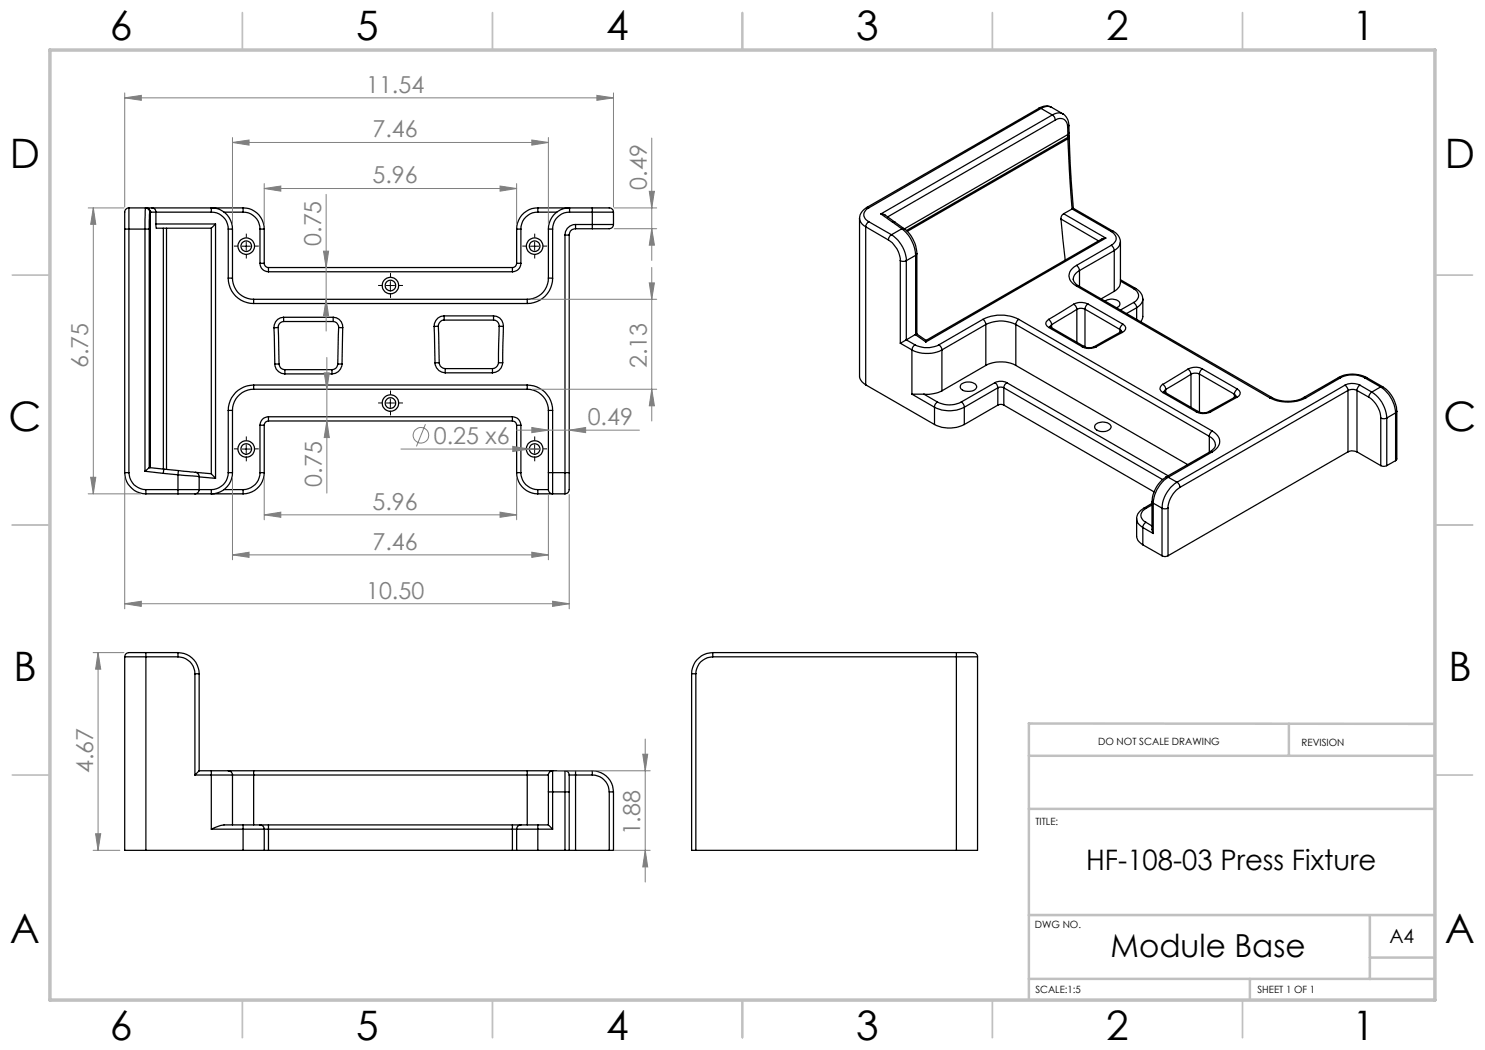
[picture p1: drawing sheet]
<svg xmlns="http://www.w3.org/2000/svg" width="297mm" height="210mm" viewBox="0 0 297 210" stroke-linecap="round" stroke-linejoin="round" font-family="sans-serif">
<g fill="none" stroke="#000" stroke-width=".25">
<path d="M207.8 21.7h.4M207.8 21.7l-34.5 19.8M208.2 21.7l.4-.2a1.8 1.8 0 0 1 1.7 0l2.3 1.3M208.2 21.7l-34.5 19.9M208.2 21.7l2.3 1.3M210.3 21.5a2.33 2.33 0 0 0-2.5 .2M210.5 23a1.24 1.24 0 0 1 .6 1M210.5 23l-34.3 19.8M211.1 24a1.52 1.52 0 0 1 1.7-.1 1.52 1.52 0 0 1 .7 1.5M211.1 24l-33.6 19.4M212.6 22.8a1.78 1.78 0 0 0-2.1 .2M212.6 22.8l.6 .5a2.73 2.73 0 0 1 .6 1.8"/>
<path d="M213.5 25.4l.1 1.5M213.6 27.8l.8 14M213.6 26.9v.6M213.6 27.5v.3M213.6 26.9l-32.7 18.9M213.6 27.8l-32.1 18.5M213.6 27.5l-32.3 18.6M213.8 25.1l-.3 .3M213.8 25.1v1.5M213.8 27.1v.4l-.2 .3M213.8 26.6l-.2 .3M213.8 27.1l-.2 .4"/>
<path d="M213.8 26.6v.5M213.9 27.4l.1 5.2 .7 9.1M24.9 45.8h.9M24.9 45.8v48.7M25.8 41.6v4.2M25.8 41.6a1.06 1.06 0 0 0-.9 1.5v2.7M25.8 41.6h3.3M25.8 45.8h3.2M25.8 45.8v48.7M29 45.8h.8M29 45.8v48.5M29.1 41.6a.84 .84 0 0 1 .9 .8"/>
<path d="M29.1 41.6h.1M29.2 41.6h.1M29.2 41.6h1.2M29.8 45.8v47.7M30 42.4a.7 .7 0 0 0-.9-.7l-.1 4.1M30 42.4l-.2 3.4M30 42.4h.1M30 42.4v51.1M30 42.4h1.2M30.4 41.6a.78 .78 0 0 1 .8 .8M30.4 41.6h18.2M31.2 44.8l.1 .8h11"/>
<path d="M31.2 42.4h11.1M31.2 42.4v2.4M31.2 44.8h11.9M32.7 45.6v48.2M33.3 45.6v48.3M42.3 42.4v-.8a4.1 4.1 0 0 1 4.2 4.2M42.3 42.4a3.4 3.4 0 0 1 3.3 3.4M42.3 45.6v49.1M43.1 44.8l-.8 .8M43.1 44.8v50.9M44.8 42.4h3.8M45.6 55.6a5.1 5.1 0 0 0 5.1 5.1"/>
<path d="M45.6 45.8h.9M45.6 55.6h.9M45.6 45.8v9.8M46.5 55.6a4.2 4.2 0 0 0 4.2 4.3M46.5 45.8v9.8M48.6 41.6a4.2 4.2 0 0 1 4.2 4.2M48.6 42.4a3.4 3.4 0 0 1 3.4 3.4M48.6 41.6v.8M50.7 59.9v.8M50.7 59.9h54.7M52 45.8h.8M52 52.7a1.69 1.69 0 0 0 1.7 1.7"/>
<path d="M52 52.7h.8M52 45.8v6.9M52.8 52.7a.84 .84 0 0 0 .9 .8M52.8 45.8v6.9M53.7 53.5v.9M53.7 54.4h48.8M53.7 53.5h48.8M102.5 53.5v.9M103.3 45.8h.9M103.3 52.7h.9M103.3 52.7a.84 .84 0 0 1-.8 .8M103.3 45.8v6.9"/>
<path d="M104.2 52.7a1.69 1.69 0 0 1-1.7 1.7M104.2 45.8v6.9M105.4 59.9v.8M107.6 41.6v.8M107.6 41.6a4.2 4.2 0 0 0-4.3 4.2M107.6 42.4a3.4 3.4 0 0 0-3.4 3.4M107.6 41.6h10.9M107.6 42.4h3.8M109.7 45.8h.8M109.7 55.6h.8M109.7 55.6a4.2 4.2 0 0 1-4.3 4.3M109.7 45.8v9.8"/>
<path d="M110.5 55.6a5.1 5.1 0 0 1-5.1 5.1M110.5 45.8v9.8M113 47h.8M113 47v47.5M113.8 47v47.5M113.9 42.4a3.4 3.4 0 0 0-3.4 3.4M113.9 42.4v-.8a4.1 4.1 0 0 0-4.2 4.2M113.9 42.4h4.6M115.1 44.9a2.1 2.1 0 0 0-2.1 2.1M115.1 45.7a1.2 1.2 0 0 0-1.3 1.3M115.1 44.9v.8M115.1 44.9h3.4"/>
<path d="M115.1 45.7h3.4M118.5 41.6h3a.92 .92 0 0 1 1.2 .8M118.5 42.4h4.2M118.5 41.6v.8M118.5 44.9h4.2M118.5 44.9v.8M118.5 42.4v2.5M122.7 44.9a1.11 1.11 0 0 1-1.5 .8h-2.7M122.7 42.4v2.5M171.9 43.6v31.8l.5 1 .7 .6M171.9 43.6l.1 .6a2.31 2.31 0 0 0 1.1 1.2M173.1 45.4v31.6"/>
<path d="M173.1 45.4l4.6 2.6M173.3 41.5l-1.1 1.1-.3 1M173.3 41.5l.4 .1M173.7 44.3l-.4 .5-.2 .6M173.7 41.6a1.45 1.45 0 0 0-.9 1.4 1.45 1.45 0 0 0 .9 1.3M173.7 44.3l4.6 2.6M176.2 42.8l.9 .2 1.9 1.4M176.2 42.8l2.3 1.6M177.7 48a5.1 5.1 0 0 1 2.4 4.1M178.3 46.9a6.6 6.6 0 0 1 3 5.2M178.3 46.9l-.5 .6-.1 .5M178.5 44.4l1.9 1.3"/>
<path d="M178.5 44.4h.5M179 44.4l1.8 1.3M180.1 52.1l.4 .2 .8-.2M180.1 52.1v16.5M180.4 45.7a7.1 7.1 0 0 1 2.7 5.4M180.4 45.7h.4M180.4 45.7l-2.1 1.2M180.8 45.7a6.7 6.7 0 0 1 2.6 5M181.3 52.1v15.9M183.1 51.1l-1.8 1M183.1 51.1v15.8M183.4 50.7l-.3 .4"/>
<path d="M183.4 50.7v16.1M212.2 43.8l.8 8.2M212.2 43.8l7.5 4.4M212.7 42.7l-.4 .6-.1 .5M212.7 42.7l8.5 4.9M214.4 41.8l-1.7 .9M214.4 41.8l7.8 4.5M214.7 41.7l-.3 .1M214.7 41.7l8 4.6M215.3 53.1a2.16 2.16 0 0 0-1.5 2 2.16 2.16 0 0 0 1.5 2.1M215.3 53.1l.4 .4 .2 .6M215.3 57.2l38.7 22.4"/>
<path d="M215.7 57.2h-.4M215.7 57.2l38.7 22.3M215.9 54.1a1.67 1.67 0 0 0-1.1 2.3l.9 .8M215.9 54.1v3.2M221.2 47.6l-.7 .1-35.3 20.4M221.2 47.6l-36 20.8M222.2 46.3a1.45 1.45 0 0 1 1 1.4 1.45 1.45 0 0 1-1 1.4M222.2 49.1l.5 .4 .1 .6M222.2 49.1l-6.9 4M222.7 46.3a2.53 2.53 0 0 1 1.4 2.1M222.7 46.3h-.5M222.8 58.3l-2.6 1.5"/>
<path d="M222.8 50.1l-6.9 4M222.8 50.1v8.2M224.1 48.4v8.1l-.2 .8-1.1 1M224.1 48.4l-.1 .1a2.13 2.13 0 0 1-1.2 1.6M224.1 55.9l3.1 1.8M224.1 56.2l2.6 1.5M226.7 57.7a1.45 1.45 0 0 1 1 1.4 1.45 1.45 0 0 1-1 1.4M227.2 57.7a2.53 2.53 0 0 1 1.4 2.1M227.2 57.7h-.5M228.6 59.8v3.7l-.5 .8M228.6 59.8l-.3 .9-1 .9M50.7 77a5.1 5.1 0 0 0-5.1 5.1"/>
<path d="M50.7 77v.8M50.7 77.8a4.3 4.3 0 0 0-4.2 4.3M50.7 77h54.7M50.7 60.7h54.7M50.7 77.8h54.7M54.8 65.5l.2 7.3M55 72.8h.8M55 72.8a1.97 1.97 0 0 0 2 2M55.6 65.5h-.8M55.6 65.5l.2 7.3M55.8 72.8a1.19 1.19 0 0 0 1.2 1.1M56.7 64.3a1.13 1.13 0 0 0-1.1 1.2"/>
<path d="M56.7 63.5a1.96 1.96 0 0 0-1.9 2M56.7 63.5v.8M56.7 63.5h9.9M56.7 64.3h9.9M57 73.9v.9M57 74.8h9.4M57 73.9h9.4M66.4 73.9v.9M66.6 64.3a1.13 1.13 0 0 1 1.1 1.2M66.6 63.5v.8M66.6 63.5a1.91 1.91 0 0 1 1.9 2M67.6 72.8h.8"/>
<path d="M67.6 72.8a1.19 1.19 0 0 1-1.2 1.1M67.7 65.5h.8M67.7 65.5l-.1 7.3M68.4 72.8a2.05 2.05 0 0 1-2 2M68.5 65.5l-.1 7.3M86.8 65.3l.2 7.3M87 72.6h.8M87 72.6a2.1 2.1 0 0 0 2 2M87.7 65.3h-.9M87.7 65.3l.1 7.3M87.8 72.6a1.19 1.19 0 0 0 1.2 1.1M88.8 64a1.18 1.18 0 0 0-1.1 1.3"/>
<path d="M88.8 63.2a2.01 2.01 0 0 0-2 2.1M88.8 63.2v.8M88.8 63.2h9.9M88.8 64h9.9M89 73.7v.9M89 74.6h9.5M89 73.7h9.5M98.5 73.7v.9M98.7 64a1.13 1.13 0 0 1 1.1 1.3M98.7 63.2v.8M98.7 63.2a1.97 1.97 0 0 1 2 2.1M99.7 72.6h.8"/>
<path d="M99.7 72.6a1.28 1.28 0 0 1-1.2 1.1M99.8 65.3h.9M99.8 65.3l-.1 7.3M100.5 72.6a2.1 2.1 0 0 1-2 2M100.7 65.3l-.2 7.3M105.4 77a5.1 5.1 0 0 1 5.1 5.1M105.4 77.8a4.3 4.3 0 0 1 4.3 4.3M105.4 77v.8M173.1 77l13.8 7.9M180.1 68.6l2.3 1.4M181.3 68l-1.2 .6M181.3 68l1.7 1"/>
<path d="M182.4 70a6.7 6.7 0 0 0 6 0M182.4 78.8h2.4M182.4 78.8l4.5 2.6M182.4 70v8.8M183 69a5.4 5.4 0 0 0 4.8 0M183 69l-.4 .4-.2 .6M183.1 66.9h.1M183.1 66.9l-1.8 1.1M183.1 66.9l2.1 1.5M183.4 66.8l-.3 .1M183.4 66.8l1.8 1.3M184.8 78.8l2.7 1.6"/>
<path d="M185.2 68.1v.3M187.8 69l.4 .4 .2 .6M188.4 78.2a6.8 6.8 0 0 1-3.6 .6M188.4 70v8.2M192.3 76.8a2.33 2.33 0 0 1 2.9 .2 1.05 1.05 0 0 1-1.3 1.3 1.37 1.37 0 0 1-1.8-1.1zM196.6 63.9a8.1 8.1 0 0 1 7.2 0M196.6 63.9l.3 .3 .3 .7M196.6 63.9l-8.8 5.1M197.2 73.1a6.7 6.7 0 0 1 6 0M197.2 64.9a6.7 6.7 0 0 1 6 0M197.2 73.1l-8.8 5.1M197.2 64.9l-8.8 5.1"/>
<path d="M197.2 64.9v8.2M199 76.5a2.69 2.69 0 0 1 2.4 0M199 76.5a1.24 1.24 0 0 1 .6 1.1M199 76.5l-6.7 3.9M199.6 77.6l.4-.2 .8 .2M199.6 77.6l-6.7 3.8M199.6 77.6v3.4M200.8 77.6v3.4M200.8 77.6l31.7 18.3M201.4 76.5a1.24 1.24 0 0 0-.6 1.1M201.4 76.5l32.2 18.7M203.2 73.1l34.3 19.8"/>
<path d="M203.2 64.9l38.7 22.4M203.2 64.9v8.2M203.8 63.9l-.4 .3-.2 .7M203.8 63.9l38.7 22.3M209.7 63.9a.81 .81 0 0 0-.3 1.3l.4 .3M209.7 63.9l.5 .5 .1 .5M209.8 65.5l6.6 3.8M210 65.3l.2 .2M210.2 65.5h-.4M210.2 65.5l6.7 3.8M210.3 64.9l-.3 .5M210.3 64.9v.7"/>
<path d="M214.7 60.8l-5 3.1M214.7 60.8l.4 .3 .3 .8M215.4 61.9l-5.1 3M215.4 61.9v6.6M216.4 69.3a3 3 0 0 0 2.8 .1M216.9 69.3a2.06 2.06 0 0 0 1.9 0M216.9 69.3h.1M216.9 69.3h-.5M217 61.8l-1-.1-.6 .2M217 61.8l7 4.1M217 61.8v7.6M217.6 60.8a3.1 3.1 0 0 0-2.9 0"/>
<path d="M217.6 60.8a1.24 1.24 0 0 0-.6 1M217.6 60.8l7 4M221 60.2a2.24 2.24 0 0 1 2.9 .3l.1 .2a.81 .81 0 0 1-.7 .9M224 65.9l.3 .4M224 65.9v.6M224.1 66.4l-5.3 2.9 .4 .1M224.1 66.4l.4 .1M224.3 66.2l-.2 .2M224.5 66.5l-5.3 2.9M224.6 64.8l.4 .3a.86 .86 0 0 1-.5 1.4M224.6 64.8l-.4 .5-.2 .6M226.7 60.5l.5 .5 .1 .6"/>
<path d="M226.7 60.5l-2.6 1.5M227.3 61.6v2.3M227.3 61.6l-2 1.1M232.6 76.9a.9 .9 0 0 0-.6 .8 .9 .9 0 0 0 .6 .8M232.6 76.9l.4 .5 .2 .5M232.6 78.5l6.7 3.9M232.8 78.3l.2 .2M233 78.5h-.4M233 78.5l6.7 3.8M233.2 77.9l-.4 .5M233.2 77.9v.7M237.6 73.8l-5 3.1"/>
<path d="M237.6 73.8l.3 .3 .3 .8M238.2 74.9l-5 3M238.2 74.9v6.6M239.9 74.8l-1.1-.2-.6 .3M239.9 74.8l7 4M239.9 74.8v7.6M240.5 73.8a2.94 2.94 0 0 0-2.9 0M240.5 73.8a1.24 1.24 0 0 0-.6 1M240.5 73.8l7 4M246.9 78.8l.3 .5M246.9 78.8v.7M247 79.4l-5.3 2.9"/>
<path d="M247 79.4l.4 .1M247.2 79.3l-.2 .1M247.4 79.5l-5.3 2.9M247.5 77.8l.4 .3a.85 .85 0 0 1-.5 1.4M247.5 77.8l-.4 .5-.2 .5M254 79.6a8.1 8.1 0 0 0 7.2 0M254.4 79.5a7.2 7.2 0 0 0 6.3 0M254.4 79.5l-.4 .1M260.7 79.5l.5 .1M267.7 75.5a6 6 0 0 1 5.6 0M267.7 75.5l.4 .1M267.7 75.5l-7 4"/>
<path d="M268.1 75.6a5.4 5.4 0 0 1 4.8 0M268.1 75.6l-6.9 4M269 77a3.3 3.3 0 0 1 3 0M269 77l.4 .5 .2 .6M269 77l-33.6 19.4M269.6 78.1a1.96 1.96 0 0 1 1.8 0M269.6 78.1l-33.6 19.4M269.6 78.1v12.3M271.4 78.1v12.3M271.4 78.1l2.4 1.3M272 77l-.4 .4-.2 .7M272 77l2.4 1.4"/>
<path d="M272.9 75.6l3.2 1.8M273.3 75.5l-.4 .1M273.3 75.5l3.2 1.9M273.8 79.4a5.4 5.4 0 0 1 2.4 4.2M274.4 78.4l-.5 .5-.1 .5M274.4 78.4a6.5 6.5 0 0 1 3 5.2M276.1 77.4a6.8 6.8 0 0 1 3 5.2M276.1 77.4l-1.7 1M276.5 77.4a6.3 6.3 0 0 1 2.9 4.9M276.5 77.4h-.4M24.9 94.5h.9M24.9 94.5a4.3 4.3 0 0 0 4.3 4.3"/>
<path d="M25.8 94.5a3.4 3.4 0 0 0 3.4 3.4M29 94.3l3.7 .4M29.2 97.9v.9M29.2 97.9h6.4M29.2 98.8h6.4M29.8 93.5l-.8 .8M29.8 93.5h.1M29.8 93.5l3 .3M32.7 94.7l2.9 .3M32.8 93.8l-.1 .9M32.8 93.8l2.9 .3M35.6 95l4.2 .3"/>
<path d="M35.6 97.9h4.2M35.6 97.9v.9M35.6 98.8h3.4M35.6 95v2.9M35.7 94.1l-.1 .9M35.7 94.1l2.9 .3a1.03 1.03 0 0 1 1.2 .9M39 98.8h9.6M39.1 94.5l3.2 .2M39.8 97.9a.84 .84 0 0 1-.8 .9M39.8 95.3v2.6M39.8 97.9h2.5M39.8 95.4l3.3 .3"/>
<path d="M42.3 94.7l.8 1M44.8 97.9h3.8M45.6 94.5a3.4 3.4 0 0 1-3.3 3.4M45.6 82.1h.9M45.6 94.5h.9M45.6 82.1v12.4M46.5 94.5a4.1 4.1 0 0 1-4.2 4.2v-.8M46.5 82.1v12.4M48.6 97.9v.9M52 94.5a3.4 3.4 0 0 1-3.4 3.4M52 85h.8M52 94.5h.8"/>
<path d="M52 85v9.5M52.8 94.5a4.2 4.2 0 0 1-4.2 4.3M52.8 85v9.5M53.7 83.4a1.69 1.69 0 0 0-1.7 1.6M53.7 83.4v.8M53.7 84.2a.84 .84 0 0 0-.9 .8M53.7 83.4h48.8M53.7 84.2h48.8M102.5 83.4a1.69 1.69 0 0 1 1.7 1.6M102.5 84.2a.84 .84 0 0 1 .8 .8M102.5 83.4v.8M103.3 85h.9"/>
<path d="M103.3 94.5h.9M103.3 94.5a4.2 4.2 0 0 0 4.3 4.3M103.3 85v9.5M104.2 94.5a3.4 3.4 0 0 0 3.4 3.4M104.2 85v9.5M107.6 97.9v.9M107.6 97.9h2.1M107.6 98.8h5.4M109.7 82.1h.8M109.7 94.5h.8M109.7 94.5v3.4M109.7 82.1v12.4"/>
<path d="M110.5 94.5v4.2a.79 .79 0 0 1-.8-.8M110.5 82.1v12.4M110.5 94.5h2.5M113 94.5h.8M113 94.5v4.3M113.8 94.5v3.2a.88 .88 0 0 1-.8 1.1M186.9 81.4a6.6 6.6 0 0 0 6 0M186.9 84.9a6.6 6.6 0 0 0 6 0M186.9 81.4v3.5M187.5 80.4a5.1 5.1 0 0 0 4.8 0M187.5 80.4a1.22 1.22 0 0 0-.6 1M192.3 80.4l.3 .3 .3 .7"/>
<path d="M192.9 81.4v3.5M199.6 81l.4-.1 .8 .1M199.6 81l-6.7 3.9M200.8 81l30 17.4M219.1 84.9a2.16 2.16 0 0 1 3.1 .4 1.77 1.77 0 0 1-2.5 .9l-.3-.2a.7 .7 0 0 1-.3-1.1zM233.2 95.4a6.3 6.3 0 0 0-2.8 4.9M233.2 95.4l.4 .1M233.6 95.5a6.8 6.8 0 0 0-3 5.1M233.6 95.5l1.8 .9M235.4 96.4a6.5 6.5 0 0 0-3 5.2M235.4 96.4l.4 .5 .2 .6M236 97.5a5.4 5.4 0 0 0-2.4 4.1"/>
<path d="M239.3 82.4a3.1 3.1 0 0 0 2.8 0M239.7 82.3a2.24 2.24 0 0 0 2 0M239.7 82.3l-.4 .1M241.7 82.4h.4M241.9 87.3a1.74 1.74 0 0 1 1.1 2.2l-1 .8M241.9 87.3v3.1M242 90.3l.5 .1M242 90.3l-8.8 5.1M242.5 86.2a2.17 2.17 0 0 1 1.1 3.2l-1.1 1M242.5 86.2l-.6 .6v.5M242.5 90.4l-8.9 5.1M269.6 90.4a1.99 1.99 0 0 1 1.8 0"/>
<path d="M269.6 90.4l-36 20.8M271.4 90.4l4.8 2.7M276.2 83.6l.4 .1 .8-.1M276.2 93.1l.4 .2 .8-.2M276.2 83.6v9.5M277.4 83.6v9.5M279.1 82.6l-1.7 1M279.1 82.6v9.5M279.1 92.1l-1.7 1M279.4 82.3v9.5l-.3 .3M279.4 82.3l-.3 .3M227.3 103.8v3.6a2.11 2.11 0 0 0 1.3 1.6"/>
<path d="M228.6 105.5v3.5M228.6 105.5l2 1.2M228.6 109l3.8 2.2M228.7 101.7a2.07 2.07 0 0 0-.8 3.2l.7 .6M228.7 101.7h.5M229.2 104.4l-.5 .5-.1 .6M229.2 101.7a1.45 1.45 0 0 0-1 1.4 1.45 1.45 0 0 0 1 1.3M229.2 104.4l1.2 .8M230.4 100.3v5.6l.2 .8M230.4 100.3l.2 .3M230.4 100.7l-1.7 1M230.4 101l-1.2 .7"/>
<path d="M230.6 100.6l1.8 1M230.6 100.6v6.1M232.4 101.6l.4 .2 .8-.2M232.4 111.2a1.11 1.11 0 0 0 1.2 0M232.4 101.6v9.6M233.6 101.6v9.6M24.9 131.4h4.3M24.9 131.4v38.7h4.3M29.2 130.5v.9M29.2 130.5h-3.2a.88 .88 0 0 0-1.1 .9M29.2 131.4v38.7M29.2 131.4h6.4"/>
<path d="M29.2 130.5h6.4M35.6 130.5a4.3 4.3 0 0 1 4.2 4.3M35.6 131.4a3.4 3.4 0 0 1 3.4 3.4M35.6 130.5v.9M39 134.8h.8M39 134.8v20.2M39.8 134.8v19.4M138.3 134.8h.9M138.3 134.8v35.3h.9M139.2 134.8v35.3M142.6 131.4a3.4 3.4 0 0 0-3.4 3.4M142.6 130.5a4.3 4.3 0 0 0-4.3 4.3"/>
<path d="M142.6 130.5v.9M142.6 131.4h48.7M142.6 130.5h48.7M191.3 130.5v.9M191.3 130.5h3a.93 .93 0 0 1 1.2 .9M191.3 131.4h4.2M191.3 131.4v38.7M195.5 131.4v38.7h-4.2M39 155h3.3M39.8 154.2l-.8 .8M39.8 154.2h2.5M42.3 154.2v.8"/>
<path d="M42.3 154.2h3.3M42.3 155h4.2M42.3 155v10.8M45.6 154.2a.84 .84 0 0 1 .9 .8M45.6 154.2h5.1M46.5 155h4.2M46.5 155v10M50.7 154.2v.8M50.7 154.2h54.7M50.7 155h54.7M50.7 155v10M105.4 155h4.3"/>
<path d="M105.4 154.2v.8M105.4 154.2h5.1M105.4 155v10M109.7 158.4h.8M109.7 155v3.4M109.7 158.4v6.6M110.5 154.2v4.2M110.5 154.2a.84 .84 0 0 0-.8 .8M110.5 154.2h2.5M110.5 158.4h2.5M110.5 158.4v7.4M113 158.4h.8"/>
<path d="M113 154.2v4.2M113 154.2a.84 .84 0 0 1 .8 .8M113 154.2h2.1M113 158.4v11.7M113.8 155v3.4M113.8 155h1.3M113.8 158.4v11.7M115.1 154.2v.8M115.1 154.2h3.4M115.1 155h3.4M115.1 155v15.1M118.5 154.2v.8"/>
<path d="M118.5 155a3.4 3.4 0 0 1 3.3 3.4M118.5 154.2a4.2 4.2 0 0 1 4.2 4.2M121.8 158.4h.9M121.8 158.4v11.7M122.7 158.4v11.7h-.9M29.2 170.1h19.4M42.3 165.8h6.3M48.6 165.8h4.2M48.6 170.1h4.2M48.6 165v.8M48.6 165h-3.8l-.7 .1-1.8 .7M48.6 165h3.4"/>
<path d="M48.6 165.8v4.3M52 165a.84 .84 0 0 1 .8 .8M52 165h1.7M52.8 165.8h.9M52.8 170.1h.9M52.8 165.8v4.3M53.7 165v.8M53.7 165.8h48.8M53.7 170.1h48.8M53.7 165h48.8M53.7 165.8v4.3M102.5 165.8h.8"/>
<path d="M102.5 170.1h.8M102.5 165v.8M102.5 165h1.7M102.5 165.8v4.3M103.3 165.8h4.3M103.3 170.1h4.3M103.3 165.8v4.3M104.2 165h3.4M104.2 165a.84 .84 0 0 0-.9 .8M107.6 165v.8M107.6 165.8v4.3M107.6 165.8h2.9"/>
<path d="M107.6 170.1h5.4M107.6 165h2.1M109.7 165l.8 .8M113 170.1h.8M113.8 170.1h1.3M115.1 170.1h6.7M139.2 170.1h52.1"/>
<circle cx="49.2" cy="49.2" r="1.65"/>
<circle cx="49.3" cy="49.2" r="1.06"/>
<circle cx="78.1" cy="57.1" r="1.06"/>
<circle cx="78.1" cy="57.1" r="1.65"/>
<circle cx="106.9" cy="49.2" r="1.65"/>
<circle cx="106.9" cy="49.2" r="1.06"/>
<circle cx="49.2" cy="89.8" r="1.65"/>
<circle cx="49.3" cy="89.8" r="1.06"/>
<circle cx="78.1" cy="80.6" r="1.05"/>
<circle cx="78.1" cy="80.6" r="1.65"/>
<circle cx="106.9" cy="89.8" r="1.65"/>
<circle cx="106.9" cy="89.8" r="1.06"/>
</g>
<g fill="none" stroke="#808080" stroke-width=".2">
<path d="M24.9 19.6l3.4-.5v1zM24.9 18.6v22.8M24.9 19.6h97.8M119.4 19.1l3.3 .5-3.3 .5zM122.7 18.6v22.8M46.5 28.5l3.3-.5v1zM46.5 27.5v17.3M46.5 28.5h63.2M52.8 37.7l3.4-.5v1zM52.8 36.7v8.1M52.8 37.7h50.5M65.2 38.9v27.3"/>
<path d="M100 37.2l3.3 .5-3.3 .5zM103.3 36.7v8.1M106.4 28l3.3 .5-3.3 .5zM109.7 27.5v17.3M129.9 38.3h1l-.5 3.3zM130.4 27.6v24.5M17.6 41.6h7.2M18.7 41.6l.5 3.3h-1.1zM18.7 41.6v57.2M64.7 50.2h1l-.5 3.3zM65.2 59.9l.5 3.3h-1zM106.4 59.9h24.9"/>
<path d="M122.8 41.6h8.5M122.8 45.7h8.5M129.9 56.6h1l-.5 3.3zM130.4 45.7l.5 3.3h-1zM130.4 53.5v30.7M64.8 74.6h1.1l-.5 3.2zM65.4 71.5v27.1M106.4 77.8h24.9M130.4 77.8l.5 3.4h-1zM17.6 98.8h10.6M18.1 95.5h1.1l-.5 3.3zM24.9 95.5v26.3"/>
<path d="M46.5 95.5v16.5M52.8 95.5v8.5M65.4 84.2l.5 3.3h-1.1zM80.2 89.8h27.8M85.1 84.8l-1.8 4.5M102.6 89.3l3.3 .5-3.3 .5zM103.3 95.5v8.5M103.3 86h24.6M106.4 85.5l3.3 .5-3.3 .5zM109.7 98.9v13.1M113.8 86l3.3-.5v1zM113.8 98.9v22.9"/>
<path d="M46.5 111l3.3-.6v1.1zM46.5 111h63.2M52.8 103l3.4-.6v1.1zM52.8 103h50.5M100 102.4l3.3 .6-3.3 .5zM106.4 110.4l3.3 .6-3.3 .5zM18.6 130.5h6.2M19.6 130.5l.5 3.3h-1zM19.6 130.5v39.6M24.9 120.7l3.4-.4v1zM24.9 120.7h88.9M110.5 120.3l3.3 .4-3.3 .6z"/>
<path d="M111.5 154.2h18.5M128.6 150.8h.9l-.5 3.4zM129 147.8v28.6M18.6 170.1h5.4M19.1 166.7h1l-.5 3.4zM122.8 170.1h7.2M129 170.1l.5 3.3h-.9z"/>
<circle cx="84.2" cy="87" r="1.55"/>
</g>
<g fill="none" stroke="#000" stroke-width=".2" stroke-dasharray="15.2 1.3 1.3 1.3" stroke-linecap="butt">
<path d="M47.6 49.2h-.8M49.3 47.6v-.9M49.3 50.9v.8M50.9 49.2h.8M76.4 57.1h-.8M78.1 55.4v-.8M78.1 58.8v.8M79.8 57.1h.8M105.3 49.2h-.8M106.9 47.6v-.9M106.9 50.9v.8M108.6 49.2h.8"/>
<path d="M78.1 78.9v-.8M47.6 89.8h-.8M49.3 88.1v-.8M49.3 91.4v.9M50.9 89.8h.8M76.4 80.6h-.8M78.1 82.3v.8M79.8 80.6h.8M105.3 89.8h-.8M106.9 88.1v-.8M106.9 91.4v.9M108.6 89.8h.8"/>
</g>
<path d="M48.4 49.2h1.7M49.2 48.4v1.7M77.3 57.1h1.6M78.1 56.3v1.7M106.1 49.2h1.7M106.9 48.4v1.7M78.1 79.8v1.6M48.4 89.8h1.7M49.2 89v1.6M77.3 80.6h1.6M106.1 89.8h1.7M106.9 89v1.6" fill="none" stroke="#000" stroke-width=".2"/>
<g fill="none" stroke="#c0c0c0" stroke-width=".35">
<path d="M48.5 2.5v7.5M98.5 2.5v7.5M148.5 2.5v7.5M198.5 2.5v7.5M248.5 2.5v7.5M2.5 55h7.5M287 55h7.5M2.5 105h7.5M287 105h7.5M2.5 155h7.5M287 155h7.5M48.5 200v7.5"/>
<path d="M98.5 200v7.5M148.5 200v7.5M198.5 200v7.5M248.5 200v7.5"/>
</g>
<path d="M205.8 151.2h81.2M257.8 144.8v6.4M287 144.8l-81.2-.1v55.3M205.8 161.8h81.2M205.8 195.8h81.2M205.8 183h81.2M250 195.8v4.2M274 183v12.8M274 191.5h13" fill="none" stroke="#c0c0c0" stroke-width=".5"/>
<path d="M10 10h277v190h-277z" fill="none" stroke="#c0c0c0" stroke-width=".7"/>
<g fill="#808080">
<path d="M102.6 89.3l3.3 .5-3.3 .5z"/>
<path d="M24.9 19.6l3.4-.5v1zM119.4 19.1l3.3 .5-3.3 .5zM52.8 37.7l3.4-.5v1zM100 37.2l3.3 .5-3.3 .5zM46.5 28.5l3.3-.5v1zM106.4 28l3.3 .5-3.3 .5zM52.8 103l3.4-.6v1.1zM100 102.4l3.3 .6-3.3 .5zM24.9 120.7l3.4-.4v1zM110.5 120.3l3.3 .4-3.3 .6z"/>
<path d="M19.1 166.7h1l-.5 3.4zM19.6 130.5l.5 3.3h-1z"/>
<path d="M128.6 150.8h.9l-.5 3.4zM129 170.1l.5 3.3h-.9zM64.7 50.2h1l-.5 3.3zM65.2 59.9l.5 3.3h-1zM64.8 74.6h1.1l-.5 3.2zM65.4 84.2l.5 3.3h-1.1zM129.9 56.6h1l-.5 3.3zM130.4 77.8l.5 3.4h-1z"/>
<path d="M129.9 38.3h1l-.5 3.3zM130.4 45.7l.5 3.3h-1z"/>
<path d="M18.7 41.6l.5 3.3h-1.1zM18.1 95.5h1.1l-.5 3.3z"/>
<path d="M106.4 85.5l3.3 .5-3.3 .5zM113.8 86l3.3-.5v1z"/>
<path d="M46.5 111l3.3-.6v1.1zM106.4 110.4l3.3 .6-3.3 .5z"/>
</g>
<g font-size="8.1">
<text x="22" y="8">6</text>
<text x="71.2" y="8">5</text>
<text x="121.2" y="8">4</text>
<text x="171.2" y="8">3</text>
<text x="221.2" y="8">2</text>
<text x="270.5" y="8">1</text>
<text x="2" y="33.6">D</text>
<text x="289" y="33.6">D</text>
<text x="1.7" y="86.1">C</text>
<text x="288.7" y="86.1">C</text>
<text x="2.7" y="136.1">B</text>
<text x="289.7" y="136.1">B</text>
<text x="2" y="188.6">A</text>
<text x="289" y="188.6">A</text>
<text x="22" y="208">6</text>
<text x="71.2" y="208">5</text>
<text x="121.2" y="208">4</text>
<text x="171.2" y="208">3</text>
<text x="221.2" y="208">2</text>
<text x="270.5" y="208">1</text>
</g>
<text font-size="6.3" x="222.1" y="191.4">Module Base</text>
<text font-size="5.6" x="217.2" y="174">HF-108-03 Press Fixture</text>
<g font-size="4.7" fill="#808080">
<text x="73.2" y="18.5">11.54</text>
<text x="74.5" y="27.5">7.46</text>
<text x="74.5" y="36.7">5.96</text>
<text x="129.4" y="37.9" transform="rotate(-90 129.4 37.9)">0.49</text>
<text x="64.2" y="49.2" transform="rotate(-90 64.2 49.2)">0.75</text>
<text x="17.7" y="73.6" transform="rotate(-90 17.7 73.6)">6.75</text>
<text x="129.4" y="73.6" transform="rotate(-90 129.4 73.6)">2.13</text>
<text x="86.8" y="88.8">0.25 x6</text>
<text x="117.5" y="85">0.49</text>
<text x="64.4" y="97.3" transform="rotate(-90 64.4 97.3)">0.75</text>
<text x="74.5" y="101.9">5.96</text>
<text x="74.5" y="109.9">7.46</text>
<text x="73.2" y="119.7">10.50</text>
<text x="18.6" y="154.6" transform="rotate(-90 18.6 154.6)">4.67</text>
<text x="128" y="167.1" transform="rotate(-90 128 167.1)">1.88</text>
</g>
<text font-size="3.9" x="277.9" y="188.5">A4</text>
<g font-size="2">
<text x="219.6" y="149">DO NOT SCALE DRAWING</text>
<text x="260.3" y="149.2">REVISION</text>
<text x="207.1" y="164.9">TITLE:</text>
<text x="207" y="185.5">DWG NO.</text>
<text x="207.1" y="198.6">SCALE:1:5</text>
<text x="251.5" y="198.6">SHEET 1 OF 1</text>
</g>
</svg>
